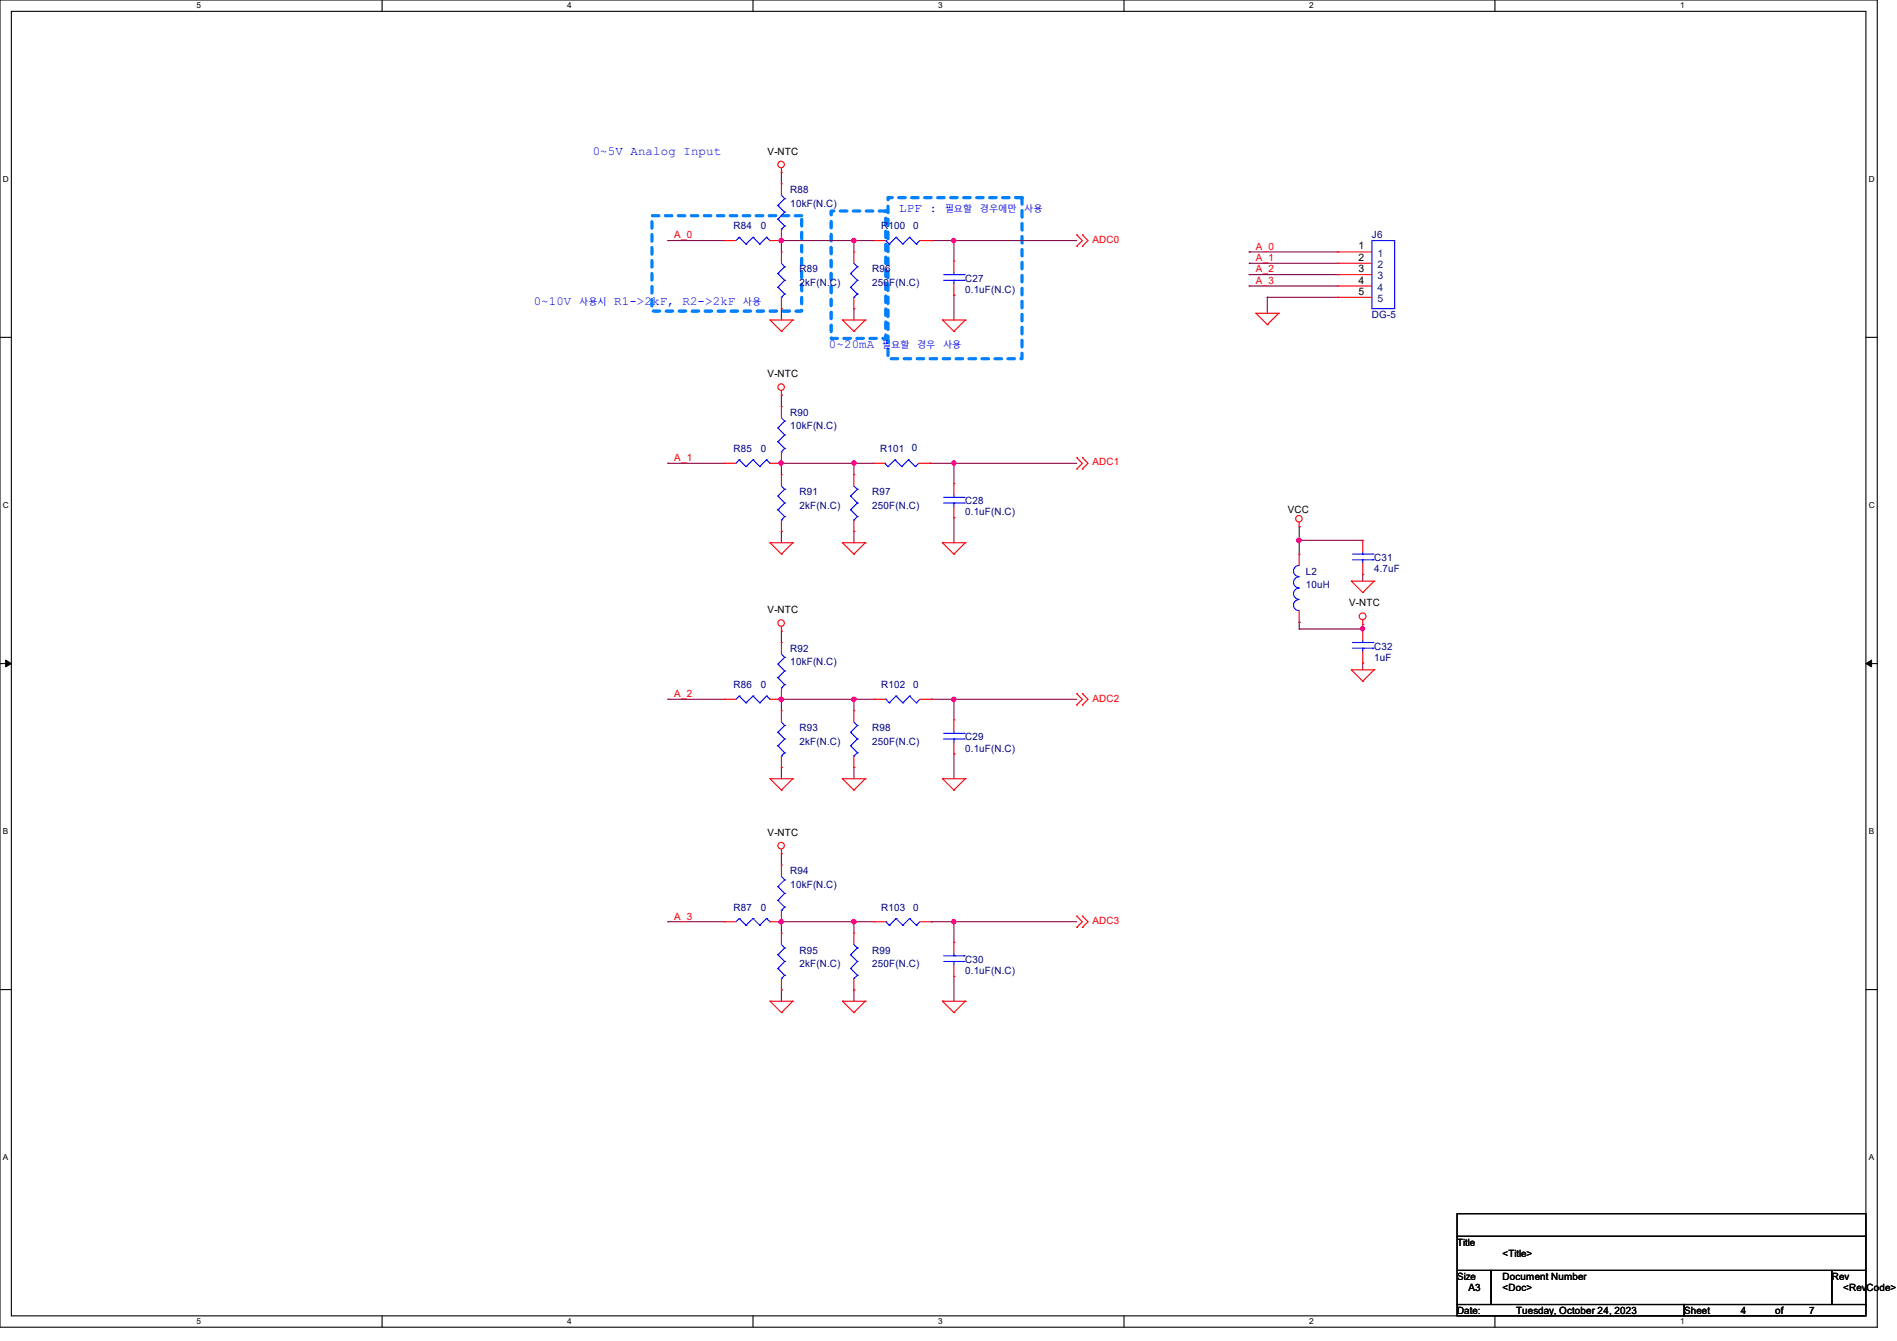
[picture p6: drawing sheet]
<svg xmlns="http://www.w3.org/2000/svg" width="297mm" height="210mm" viewBox="0 0 297 210" stroke-linecap="round" stroke-linejoin="round" font-family="sans-serif">
<path d="M0 0h293.9v207.9h-293.9zM1.8 1.8h290.3v204.3h-290.3z" fill="none" stroke="#000" stroke-width=".17"/>
<g fill="#fff">
<path d="M30.8 .2h.7v1.4h-.7z"/>
<path d="M30.8 206.2h.7v1.4h-.7z"/>
</g>
<path d="M59.8 0v1.8M59.8 206.1v1.8" fill="none" stroke="#000" stroke-width=".17"/>
<g fill="#fff">
<path d="M88.8 .2h.7v1.4h-.7z"/>
<path d="M88.8 206.2h.7v1.4h-.7z"/>
</g>
<path d="M117.9 0v1.8M117.9 206.1v1.8" fill="none" stroke="#000" stroke-width=".17"/>
<g fill="#fff">
<path d="M146.9 .2h.7v1.4h-.7z"/>
<path d="M146.9 206.2h.7v1.4h-.7z"/>
</g>
<path d="M176 0v1.8M176 206.1v1.8" fill="none" stroke="#000" stroke-width=".17"/>
<g fill="#fff">
<path d="M205 .2h.7v1.4h-.7z"/>
<path d="M205 206.2h.7v1.4h-.7z"/>
</g>
<path d="M234.1 0v1.8M234.1 206.1v1.8" fill="none" stroke="#000" stroke-width=".17"/>
<g fill="#fff">
<path d="M263.1 .2h.6v1.4h-.6z"/>
<path d="M263.1 206.2h.6v1.4h-.6z"/>
<path d="M.5 27.3h.9v1.4h-.9z"/>
<path d="M292.6 27.3h.9v1.4h-.9z"/>
<path d="M.5 78.4h.9v1.4h-.9z"/>
<path d="M292.6 78.4h.9v1.4h-.9z"/>
</g>
<path d="M0 52.8h1.8M292.1 52.8h1.8" fill="none" stroke="#000" stroke-width=".17"/>
<g fill="#fff">
<path d="M.5 129.5h.8v1.4h-.8z"/>
<path d="M292.6 129.5h.8v1.4h-.8z"/>
</g>
<path d="M0 103.9h1.8M292.1 103.9h1.8" fill="none" stroke="#000" stroke-width=".17"/>
<path d="M.9 103.4l.9 .5-.9 .5zM292.1 103.9l.9-.5v1z" fill="#000" stroke="#000" stroke-width=".16"/>
<g fill="#fff">
<path d="M.5 180.5h.8v1.4h-.8z"/>
<path d="M292.6 180.5h.8v1.4h-.8z"/>
</g>
<path d="M0 155h1.8M292.1 155h1.8M228.1 190.1h64v3.5h-64zM228.1 193.6h64v5.4h-64zM228.1 199h5.4v5.3h-5.4zM233.5 199h53.3v5.3h-53.3zM286.8 199h5.3v5.3h-5.3zM228.1 204.3h35.6v1.8h-35.6zM263.7 204.3h28.4v1.8h-28.4z" fill="none" stroke="#000" stroke-width=".17"/>
<path d="M102.1 33.8h23.4v14.9h-23.4zM130.1 33.1h8.6v19.9h-8.6zM139 30.9h21v25.3h-21z" fill="none" stroke="#0080ff" stroke-width=".51" stroke-dasharray="1"/>
<g fill="none" stroke="#800040" stroke-width=".17">
<path d="M104.6 37.7h.1M104.6 37.7h8.9M122.3 37.7h.1M122.3 27h.1M122.3 37.7h14.6M122.3 27v1.8M122.3 37.7v1.8M133.7 37.7h.1M133.7 37.7v1.8M145.8 37.7h.1M145.8 37.7h22.8M149.4 37.7h.1"/>
<path d="M149.4 37.7v3.2M195.6 39.5h.1M195.6 39.5h13.9M122.3 48.3h.1M122.3 48.3v1.8M133.7 48.3h.1M133.7 48.3v1.8M149.4 46.2h.1M149.4 46.2v3.9M195.6 41.2h.1M195.6 43h.1M195.6 44.8h.1"/>
<path d="M195.6 41.2h13.9M195.6 43h13.9M195.6 44.8h13.9M198.4 46.6h.1M198.4 46.6h11.1M198.4 46.6v2.5M104.6 72.6h.1M104.6 72.6h8.9M122.3 61.9h.1M122.3 72.6h.1M122.3 61.9v1.8M122.3 72.6v1.7"/>
<path d="M122.3 72.6h14.4M133.7 72.6h.1M133.7 72.6v1.7M145.6 72.6h.1M145.6 72.6h23M149.4 72.6h.1M149.4 72.6v3.1M122.3 83.2h.1M122.3 98.8h.1M122.3 83.2v1.8M122.3 98.8v1.8M133.7 83.2h.1"/>
<path d="M133.7 83.2v1.8M149.4 81.1h.1M149.4 81.1v3.9M203.4 84.6h.1M203.4 98.5h.1M203.4 97.5h.1M203.4 82.5h.1M203.4 82.5v4.3M203.4 97.5v1M203.4 84.6h10M213.4 90h.1M213.4 97.8h.1"/>
<path d="M213.4 90v1M213.4 97.8v.7h-10M104.6 109.5h.1M104.6 109.5h8.9M122.3 109.5h.1M122.3 109.5v1.8M122.3 109.5h14.6M133.7 109.5h.1M133.7 109.5v1.8M145.8 109.5h.1M145.8 109.5h22.8M149.4 109.5h.1"/>
<path d="M149.4 118.1h.1M149.4 109.5v3.2M149.4 118.1v3.9M213.4 103.8h.1M213.4 103.8v1.1M122.3 133.7h.1M122.3 120.2h.1M122.3 120.2v1.8M122.3 133.7v1.8M133.7 120.2h.1M133.7 120.2v1.8M104.6 144.4h.1"/>
<path d="M104.6 144.4h8.9M122.3 144.4h.1M122.3 155h.1M122.3 144.4v1.7M122.3 155v1.8M122.3 144.4h14.6M133.7 144.4h.1M133.7 155h.1M133.7 144.4v1.7M133.7 155v1.8M145.8 144.4h.1M145.8 144.4h22.8"/>
<path d="M149.4 144.4h.1M149.4 152.9h.1M149.4 144.4v3.2M149.4 152.9v3.9"/>
</g>
<g fill="#f0f" stroke="#f0f" stroke-width=".17">
<circle cx="133.7" cy="37.7" r=".34"/>
<circle cx="122.3" cy="37.7" r=".34"/>
<circle cx="149.3" cy="37.7" r=".33"/>
<circle cx="203.4" cy="84.6" r=".34"/>
<circle cx="213.3" cy="98.5" r=".33"/>
<circle cx="133.7" cy="72.5" r=".34"/>
<circle cx="122.3" cy="72.5" r=".34"/>
<circle cx="149.3" cy="72.5" r=".33"/>
<circle cx="133.7" cy="144.4" r=".34"/>
<circle cx="122.3" cy="144.4" r=".34"/>
<circle cx="149.3" cy="144.4" r=".33"/>
<circle cx="133.7" cy="109.5" r=".34"/>
<circle cx="122.3" cy="109.5" r=".34"/>
<circle cx="149.3" cy="109.5" r=".33"/>
</g>
<g fill="none" stroke="#f00" stroke-width=".17">
<path d="M113.5 37.7h.1M113.5 37.7h1.7M120.6 37.7h1.7M122.3 27h.1M122.3 37.7h.1M122.3 28.8h.1M122.3 39.5h.1M122.3 26.3v.7M122.3 28.8v1.8M122.3 35.9v1.8M122.3 39.5v1.7M133.7 39.5h.1"/>
<path d="M133.7 39.5v1.7M136.9 37.7h.1M136.9 37.7h1.8M144 37.7h1.8M145.8 37.7h.1M168.6 38.6h.1M168.6 36.8h.1M168.6 36.8l.9 .9-.9 .9M169.5 38.6h.1M169.5 36.8h.1M169.5 36.8l.8 .9-.8 .9M209.5 39.5h.1"/>
<path d="M209.5 39.5h5.3M120.6 50.1h.1M120.6 50.1h3.5M120.6 50.1l1.7 1.8M122.3 51.9h.1M122.3 48.3h.1M122.3 46.6v1.7M124.1 50.1h.1M124.1 50.1l-1.8 1.8M131.9 50.1h.1M131.9 50.1h3.6M131.9 50.1l1.8 1.8"/>
<path d="M133.7 51.9h.1M133.7 48.3h.1M133.7 46.6v1.7M135.5 50.1h.1M135.5 50.1l-1.8 1.8M147.6 50.1h.1M147.6 50.1h3.5M147.6 50.1l1.8 1.8M149.4 51.9h.1M149.4 40.9h.1M149.4 46.2h.1M149.4 40.9v1.8"/>
<path d="M149.4 44.4v1.8M151.1 50.1h.1M151.1 50.1l-1.7 1.8M196.6 49.1h.1M196.6 49.1h3.6M196.6 49.1l1.8 1.7M198.4 50.8h.1M200.2 49.1h.1M200.2 49.1l-1.8 1.7M209.5 41.2h.1M209.5 43h.1M209.5 44.8h.1"/>
<path d="M209.5 46.6h.1M209.5 41.2h5.3M209.5 43h5.3M209.5 44.8h5.3M209.5 46.6h5.3M113.5 72.6h.1M113.5 72.6h1.7M120.6 72.6h1.7M122.3 61.9h.1M122.3 74.3h.1M122.3 63.7h.1M122.3 72.6h.1"/>
<path d="M122.3 61.2v.7M122.3 63.7v1.7M122.3 70.8v1.8M122.3 74.3v1.8M133.7 74.3h.1M133.7 74.3v1.8M136.7 72.6h.1M136.7 72.6h1.8M143.8 72.6h1.8M145.6 72.6h.1M149.4 75.7h.1M149.4 75.7v1.8"/>
<path d="M149.4 79.3v1.8M168.6 73.4h.1M168.6 71.7h.1M168.6 71.7l.9 .9-.9 .8M169.5 73.4h.1M169.5 71.7h.1M169.5 71.7l.8 .9-.8 .8M120.6 85h.1M120.6 85h3.5M120.6 85l1.7 1.8M122.3 86.8h.1M122.3 98.8h.1"/>
<path d="M122.3 83.2h.1M122.3 81.4v1.8M122.3 98.1v.7M124.1 85h.1M124.1 85l-1.8 1.8M131.9 85h.1M131.9 85h3.6M131.9 85l1.8 1.8M133.7 86.8h.1M133.7 83.2h.1M133.7 81.4v1.8M135.5 85h.1"/>
<path d="M135.5 85l-1.8 1.8M147.6 85h.1M147.6 85h3.5M147.6 85l1.8 1.8M149.4 86.8h.1M149.4 81.1h.1M151.1 85h.1M151.1 85l-1.7 1.8M203.4 82.5h.1M203.4 97.5h.1M203.4 86.8h.1M203.4 81.8v.7"/>
<path d="M203.4 86.8v1.8M203.4 95.7v1.8M211.6 91h.1M211.6 91h3.5M211.6 91l1.8 1.8M213.4 92.8h.1M213.4 97.8h.1M213.4 84.6h.1M213.4 90h.1M213.4 98.5h.1M213.4 84.6v1.8M213.4 88.2v1.8"/>
<path d="M213.4 97.1v.7M213.4 98.5v1.8M215.1 91h.1M215.1 91l-1.7 1.8M113.5 109.5h.1M113.5 109.5h1.7M120.6 109.5h1.7M122.3 100.6h.1M122.3 109.5h.1M122.3 111.3h.1M122.3 100.6v1.8M122.3 107.7v1.8"/>
<path d="M122.3 111.3v1.8M122.3 118.4v1.8M133.7 111.3h.1M133.7 111.3v1.8M133.7 118.4v1.8M136.9 109.5h.1M136.9 109.5h1.8M144 109.5h1.8M145.8 109.5h.1M149.4 112.7h.1M149.4 118.1h.1M149.4 112.7v1.8"/>
<path d="M149.4 116.3v1.8M168.6 110.4h.1M168.6 108.6h.1M168.6 108.6l.9 .9-.9 .9M169.5 110.4h.1M169.5 108.6h.1M169.5 108.6l.8 .9-.8 .9M211.6 104.9h.1M211.6 104.9h3.5M211.6 104.9l1.8 1.8M213.4 106.7h.1M213.4 103.8h.1"/>
<path d="M213.4 102.1v1.7M215.1 104.9h.1M215.1 104.9l-1.7 1.8M120.6 122h.1M120.6 122h3.5M120.6 122l1.7 1.7M122.3 133.7h.1M122.3 123.7h.1M122.3 135.5h.1M122.3 120.2h.1M122.3 133v.7M122.3 135.5v1.7"/>
<path d="M124.1 122h.1M124.1 122l-1.8 1.7M131.9 122h.1M131.9 122h3.6M131.9 122l1.8 1.7M133.7 123.7h.1M133.7 120.2h.1M135.5 122h.1M135.5 122l-1.8 1.7M147.6 122h.1M147.6 122h3.5M147.6 122l1.8 1.7"/>
<path d="M149.4 123.7h.1M151.1 122h.1M151.1 122l-1.7 1.7M113.5 144.4h.1M113.5 144.4h1.7M120.6 156.8h.1M120.6 156.8h3.5M120.6 156.8l1.7 1.8M120.6 144.4h1.7M122.3 158.6h.1M122.3 144.4h.1M122.3 146.1h.1"/>
<path d="M122.3 155h.1M122.3 142.6v1.8M122.3 146.1v1.8M122.3 153.2v1.8M124.1 156.8h.1M124.1 156.8l-1.8 1.8M131.9 156.8h.1M131.9 156.8h3.6M131.9 156.8l1.8 1.8M133.7 158.6h.1M133.7 146.1h.1M133.7 155h.1"/>
<path d="M133.7 146.1v1.8M133.7 153.2v1.8M135.5 156.8h.1M135.5 156.8l-1.8 1.8M136.9 144.4h.1M136.9 144.4h1.8M144 144.4h1.8M145.8 144.4h.1M147.6 156.8h.1M147.6 156.8h3.5M147.6 156.8l1.8 1.8M149.4 158.6h.1"/>
<path d="M149.4 147.6h.1M149.4 152.9h.1M149.4 147.6v1.8M149.4 151.1v1.8M151.1 156.8h.1M151.1 156.8l-1.7 1.8M168.6 145.2h.1M168.6 143.5h.1M168.6 143.5l.9 .9-.9 .8M169.5 145.2h.1M169.5 143.5h.1M169.5 143.5l.8 .9-.8 .8"/>
<circle cx="122.3" cy="25.8" r=".51"/>
<circle cx="122.3" cy="60.6" r=".51"/>
<circle cx="122.3" cy="97.6" r=".51"/>
<circle cx="203.4" cy="81.2" r=".51"/>
<circle cx="213.3" cy="96.5" r=".53"/>
<circle cx="122.3" cy="132.4" r=".51"/>
</g>
<g fill="none" stroke="#00f" stroke-width=".17">
<path d="M115.7 37.2h.1M115.7 37.2l-.5 .5M115.7 37.2l1.1 1M116.8 38.2h.1M117.9 37.2h.1M117.9 37.2l-1.1 1M117.9 37.2l1.1 1M119 38.2h.1M120 37.2h.1M120 37.2l-1 1M120 37.2l.6 .5M120.6 37.7h.1"/>
<path d="M121.8 32.2h.1M121.8 34.3h.1M121.8 32.2l1.1 1M121.8 34.3l1.1 1.1M122.3 35.9h.1M122.3 30.6l.6 .5M122.9 31.1h.1M122.9 33.2h.1M122.9 35.4h.1M122.9 31.1l-1.1 1.1M122.9 33.2l-1.1 1.1M122.9 35.4l-.6 .5"/>
<path d="M138.7 37.7h.1M138.7 37.7l.5 .5M139.2 38.2h.1M140.3 37.2h.1M140.3 37.2l1.1 1M140.3 37.2l-1.1 1M141.4 38.2h.1M142.4 37.2h.1M142.4 37.2l1.1 1M142.4 37.2l-1 1M143.5 38.2h.1M144 37.7l-.5 .5"/>
<path d="M214.8 37.7h3.6v10.6h-3.6zM121.8 42.8h.1M121.8 45h.1M121.8 42.8l1.1 1.1M121.8 45l1.1 1.1M122.3 46.6h.1M122.3 41.2l.6 .6M122.9 41.8h.1M122.9 43.9h.1M122.9 46.1h.1M122.9 41.8l-1.1 1M122.9 43.9l-1.1 1.1"/>
<path d="M122.9 46.1l-.6 .5M133.2 42.8h.1M133.2 45h.1M133.2 42.8l1 1.1M133.2 45l1 1.1M133.7 46.6h.1M133.7 41.2l.5 .6M134.2 41.8h.1M134.2 43.9h.1M134.2 46.1h.1M134.2 41.8l-1 1M134.2 43.9l-1 1.1"/>
<path d="M134.2 46.1l-.5 .5M147.7 43.9h3.3M147.7 43h3.3M149.4 43h.1M149.4 43.9h.1M149.4 42.7v.3M149.4 43.9v.5M151 43.9h.1M151 43h.1M115.7 72h.1M115.7 72l-.5 .6M115.7 72l1.1 1.1"/>
<path d="M116.8 73.1h.1M117.9 72h.1M117.9 72l-1.1 1.1M117.9 72l1.1 1.1M119 73.1h.1M120 72h.1M120 72l-1 1.1M120 72l.6 .6M120.6 72.6h.1M121.8 77.7h.1M121.8 79.8h.1M121.8 67h.1"/>
<path d="M121.8 69.2h.1M121.8 77.7l1.1 1.1M121.8 79.8l1.1 1.1M121.8 67l1.1 1.1M121.8 69.2l1.1 1M122.3 70.8h.1M122.3 76.1l.6 .5M122.3 65.4l.6 .6M122.9 76.6h.1M122.9 78.8h.1M122.9 66h.1M122.9 68.1h.1"/>
<path d="M122.9 70.2h.1M122.9 76.6l-1.1 1.1M122.9 78.8l-1.1 1M122.9 66l-1.1 1M122.9 68.1l-1.1 1.1M122.9 70.2l-.6 .6M133.2 77.7h.1M133.2 79.8h.1M133.2 77.7l1 1.1M133.2 79.8l1 1.1M133.7 76.1l.5 .5M134.2 76.6h.1"/>
<path d="M134.2 78.8h.1M134.2 76.6l-1 1.1M134.2 78.8l-1 1M138.5 72.6h.1M138.5 72.6l.5 .5M139 73.1h.1M140.1 72h.1M140.1 72l1.1 1.1M140.1 72l-1.1 1.1M141.2 73.1h.1M142.2 72h.1M142.2 72l1.1 1.1"/>
<path d="M142.2 72l-1 1.1M143.3 73.1h.1M143.8 72.6l-.5 .5M147.7 78.8h3.3M147.7 77.9h3.3M149.4 77.9h.1M149.4 78.8h.1M149.4 77.5v.4M149.4 78.8v.5M151 78.8h.1M151 77.9h.1M122.3 81.4h.1"/>
<path d="M122.9 80.9h.1M122.9 80.9l-.6 .5M133.7 81.4h.1M134.2 80.9h.1M134.2 80.9l-.5 .5M203.4 93.9a.87 .87 0 0 0-.9 .9 .87 .87 0 0 0 .9 .8M203.4 92.1a.87 .87 0 0 0-.9 .9 .87 .87 0 0 0 .9 .9M203.4 90.3a.87 .87 0 0 0-.9 .9 .87 .87 0 0 0 .9 .9M203.4 88.6a.87 .87 0 0 0-.9 .8 .87 .87 0 0 0 .9 .9M211.8 87.7h3.2M211.8 86.8h3.2M213.4 86.8h.1"/>
<path d="M213.4 87.7h.1M213.4 86.4v.4M213.4 87.7v.5M215 87.7h.1M215 86.8h.1M115.7 109h.1M115.7 109l-.5 .5M115.7 109l1.1 1.1M116.8 110.1h.1M117.9 109h.1M117.9 109l-1.1 1.1M117.9 109l1.1 1.1"/>
<path d="M119 110.1h.1M120 109h.1M120 109l-1 1.1M120 109l.6 .5M120.6 109.5h.1M121.8 104h.1M121.8 106.1h.1M121.8 114.7h.1M121.8 116.8h.1M121.8 104l1.1 1.1M121.8 106.1l1.1 1.1M121.8 114.7l1.1 1"/>
<path d="M121.8 116.8l1.1 1.1M122.3 107.7h.1M122.3 118.4h.1M122.3 102.4l.6 .6M122.3 113.1l.6 .5M122.9 103h.1M122.9 105.1h.1M122.9 107.2h.1M122.9 113.6h.1M122.9 115.7h.1M122.9 117.9h.1M122.9 103l-1.1 1"/>
<path d="M122.9 105.1l-1.1 1M122.9 107.2l-.6 .5M122.9 113.6l-1.1 1.1M122.9 115.7l-1.1 1.1M122.9 117.9l-.6 .5M133.2 114.7h.1M133.2 116.8h.1M133.2 114.7l1 1M133.2 116.8l1 1.1M133.7 118.4h.1M133.7 113.1l.5 .5M134.2 113.6h.1"/>
<path d="M134.2 115.7h.1M134.2 117.9h.1M134.2 113.6l-1 1.1M134.2 115.7l-1 1.1M134.2 117.9l-.5 .5M138.7 109.5h.1M138.7 109.5l.5 .6M139.2 110.1h.1M140.3 109h.1M140.3 109l1.1 1.1M140.3 109l-1.1 1.1M141.4 110.1h.1"/>
<path d="M142.4 109h.1M142.4 109l1.1 1.1M142.4 109l-1 1.1M143.5 110.1h.1M144 109.5l-.5 .6M147.7 115.7h3.3M147.7 114.9h3.3M149.4 114.9h.1M149.4 115.7h.1M149.4 114.5v.4M149.4 115.7v.6M151 115.7h.1"/>
<path d="M151 114.9h.1M211.8 101.5h3.2M211.8 100.6h3.2M213.4 100.6h.1M213.4 101.5h.1M213.4 100.3v.3M213.4 101.5v.6M215 101.5h.1M215 100.6h.1M121.8 138.9h.1M121.8 138.9l1.1 1M122.3 137.2l.6 .6"/>
<path d="M122.9 137.8h.1M122.9 139.9h.1M122.9 137.8l-1.1 1.1M122.9 139.9l-1.1 1.1M115.7 143.8h.1M115.7 143.8l-.5 .6M115.7 143.8l1.1 1.1M116.8 144.9h.1M117.9 143.8h.1M117.9 143.8l-1.1 1.1M117.9 143.8l1.1 1.1M119 144.9h.1"/>
<path d="M120 143.8h.1M120 143.8l-1 1.1M120 143.8l.6 .6M120.6 144.4h.1M121.8 141h.1M121.8 149.5h.1M121.8 151.7h.1M121.8 141l1.1 1.1M121.8 149.5l1.1 1.1M121.8 151.7l1.1 1M122.3 142.6h.1M122.3 153.2h.1"/>
<path d="M122.3 147.9l.6 .6M122.9 142.1h.1M122.9 148.5h.1M122.9 150.6h.1M122.9 152.7h.1M122.9 142.1l-.6 .5M122.9 148.5l-1.1 1M122.9 150.6l-1.1 1.1M122.9 152.7l-.6 .5M133.2 149.5h.1M133.2 151.7h.1M133.2 149.5l1 1.1"/>
<path d="M133.2 151.7l1 1M133.7 153.2h.1M133.7 147.9l.5 .6M134.2 148.5h.1M134.2 150.6h.1M134.2 152.7h.1M134.2 148.5l-1 1M134.2 150.6l-1 1.1M134.2 152.7l-.5 .5M138.7 144.4h.1M138.7 144.4l.5 .5M139.2 144.9h.1"/>
<path d="M140.3 143.8h.1M140.3 143.8l1.1 1.1M140.3 143.8l-1.1 1.1M141.4 144.9h.1M142.4 143.8h.1M142.4 143.8l1.1 1.1M142.4 143.8l-1 1.1M143.5 144.9h.1M144 144.4l-.5 .5M147.7 150.6h3.3M147.7 149.7h3.3M149.4 149.7h.1"/>
<path d="M149.4 150.6h.1M149.4 149.4v.3M149.4 150.6v.5M151 150.6h.1M151 149.7h.1"/>
</g>
<g font-size="1.9" fill="#00f">
<text x="92.8" y="24.3">0~5V Analog Input</text>
<text x="140.8" y="33.2">LPF :</text>
<text x="83.6" y="47.8">0~10V</text>
<text x="96.2" y="47.8">R1-&gt;2kF, R2-&gt;2kF</text>
<text x="129.8" y="54.5">0~20mA</text>
</g>
<g font-size="1.6">
<text x="120.2" y="24.2">V-NTC</text>
<text x="212.7" y="39.1">1</text>
<text x="212.7" y="40.9">2</text>
<text x="212.7" y="42.6">3</text>
<text x="212.7" y="44.4">4</text>
<text x="212.7" y="46.2">5</text>
<text x="120.2" y="59.1">V-NTC</text>
<text x="201.6" y="80.4">VCC</text>
<text x="211.2" y="95">V-NTC</text>
<text x="120.2" y="96">V-NTC</text>
<text x="120.2" y="130.9">V-NTC</text>
<text x="228.1" y="195.1">Title</text>
<text x="235.2" y="196.8">&lt;Title&gt;</text>
<text x="228.1" y="200.4">Size</text>
<text x="229.9" y="202.2">A3</text>
<text x="235.2" y="200.4">Document Number</text>
<text x="235.2" y="202.2">&lt;Doc&gt;</text>
<text x="286.8" y="200.4">Rev</text>
<text x="288.6" y="202.2">&lt;RevCode&gt;</text>
<text x="228.1" y="205.7">Date:</text>
<text x="237.4" y="205.7">Tuesday, October 24, 2023</text>
<text x="263.7" y="205.7">Sheet</text>
<text x="272.6" y="205.7">4</text>
<text x="277.9" y="205.7">of</text>
<text x="283.2" y="205.7">7</text>
</g>
<g font-size="1.6" fill="#000080">
<text x="114.8" y="35.9">R84</text>
<text x="119.1" y="35.9">0</text>
<text x="123.7" y="30.2">R88</text>
<text x="123.7" y="32.4">10kF(N.C)</text>
<text x="138" y="35.9">R100</text>
<text x="143" y="35.9">0</text>
<text x="214.8" y="37.3">J6</text>
<text x="125.2" y="42.7">R89</text>
<text x="125.2" y="44.8">2kF(N.C)</text>
<text x="136.6" y="42.7">R96</text>
<text x="136.6" y="44.8">250F(N.C)</text>
<text x="151.1" y="44.1">C27</text>
<text x="151.1" y="45.9">0.1uF(N.C)</text>
<text x="214.8" y="49.8">DG-5</text>
<text x="123.7" y="65.1">R90</text>
<text x="114.8" y="70.8">R85</text>
<text x="119.1" y="70.8">0</text>
<text x="123.7" y="67.2">10kF(N.C)</text>
<text x="137.8" y="70.8">R101</text>
<text x="142.8" y="70.6">0</text>
<text x="125.2" y="77.6">R91</text>
<text x="136.6" y="77.6">R97</text>
<text x="125.2" y="79.7">2kF(N.C)</text>
<text x="136.6" y="79.7">250F(N.C)</text>
<text x="151.1" y="78.9">C28</text>
<text x="151.1" y="80.7">0.1uF(N.C)</text>
<text x="204.5" y="90">L2</text>
<text x="215.1" y="87.8">C31</text>
<text x="215.1" y="89.6">4.7uF</text>
<text x="204.5" y="92.1">10uH</text>
<text x="215.1" y="101.7">C32</text>
<text x="114.8" y="107.8">R86</text>
<text x="119.1" y="107.8">0</text>
<text x="123.7" y="102.1">R92</text>
<text x="123.7" y="104.2">10kF(N.C)</text>
<text x="138" y="107.8">R102</text>
<text x="143" y="107.8">0</text>
<text x="215.1" y="103.5">1uF</text>
<text x="125.2" y="114.5">R93</text>
<text x="125.2" y="116.7">2kF(N.C)</text>
<text x="136.6" y="114.5">R98</text>
<text x="136.6" y="116.7">250F(N.C)</text>
<text x="151.1" y="115.9">C29</text>
<text x="151.1" y="117.7">0.1uF(N.C)</text>
<text x="123.7" y="136.9">R94</text>
<text x="114.8" y="142.6">R87</text>
<text x="119.1" y="142.6">0</text>
<text x="123.7" y="139.1">10kF(N.C)</text>
<text x="138" y="142.6">R103</text>
<text x="143" y="142.6">0</text>
<text x="125.2" y="149.3">R95</text>
<text x="136.6" y="149.3">R99</text>
<text x="125.2" y="151.5">2kF(N.C)</text>
<text x="136.6" y="151.5">250F(N.C)</text>
<text x="151.1" y="150.8">C30</text>
<text x="151.1" y="152.6">0.1uF(N.C)</text>
</g>
<g font-size="1.6" fill="#f00">
<text x="105.6" y="37.3">A_0</text>
<text x="171" y="38.1">ADC0</text>
<text x="196.6" y="39.1">A_0</text>
<text x="196.6" y="40.9">A_1</text>
<text x="196.6" y="42.7">A_2</text>
<text x="196.6" y="44.4">A_3</text>
<text x="105.6" y="72.2">A_1</text>
<text x="171" y="72.9">ADC1</text>
<text x="105.6" y="109.2">A_2</text>
<text x="171" y="109.9">ADC2</text>
<text x="105.6" y="144">A_3</text>
<text x="171" y="144.7">ADC3</text>
</g>
<g font-size="1.6" fill="#004080">
<text x="215.7" y="40.2">1</text>
<text x="215.7" y="42">2</text>
<text x="215.7" y="43.7">3</text>
<text x="215.7" y="45.5">4</text>
<text x="215.7" y="47.3">5</text>
</g>
<g font-size="1.4" fill="#00f">
<text x="147.9" y="33.2">필요할</text>
<text x="153.4" y="33.2">경우에만</text>
<text x="160.4" y="33.2">사용</text>
<text x="90.7" y="47.8">사용시</text>
<text x="116.3" y="47.8">사용</text>
<text x="138.1" y="54.6">필요할</text>
<text x="143.6" y="54.6">경우</text>
<text x="147.7" y="54.6">사용</text>
</g>
<g font-size="1.3">
<text x="30.8" y="1.3">5</text>
<text x="88.8" y="1.3">4</text>
<text x="146.9" y="1.3">3</text>
<text x="205" y="1.3">2</text>
<text x="263.1" y="1.3">1</text>
<text x=".5" y="28.4">D</text>
<text x="292.6" y="28.4">D</text>
<text x=".5" y="79.5">C</text>
<text x="292.6" y="79.5">C</text>
<text x=".5" y="130.6">B</text>
<text x="292.6" y="130.6">B</text>
<text x=".5" y="181.7">A</text>
<text x="292.6" y="181.7">A</text>
<text x="30.8" y="207.4">5</text>
<text x="88.8" y="207.4">4</text>
<text x="146.9" y="207.4">3</text>
<text x="205" y="207.4">2</text>
<text x="263.1" y="207.4">1</text>
</g>
</svg>
